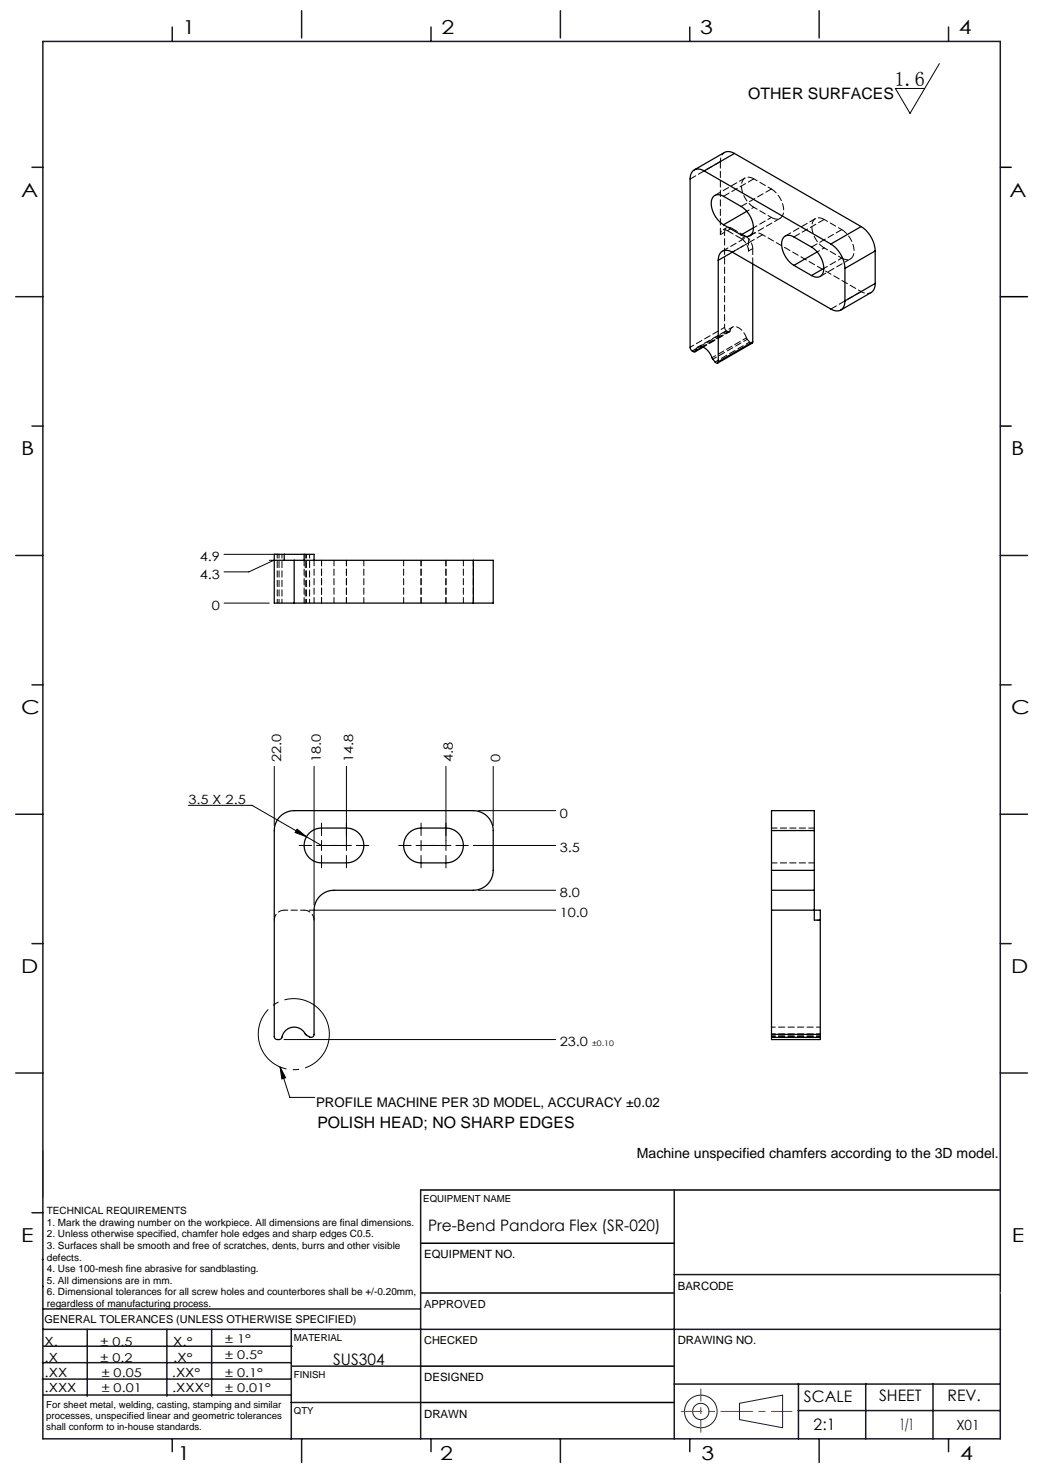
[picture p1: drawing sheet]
<svg xmlns="http://www.w3.org/2000/svg" width="210mm" height="297mm" viewBox="0 0 210 297" stroke-linecap="round" stroke-linejoin="round" font-family="sans-serif">
<g fill="none" stroke="#000" stroke-width=".2">
<path d="M188.8 12.8l-5.9 10-3-5h5.9M45 111.4h11.1M54.1 112.6h.9l-5 2.3h-5M45 121.2h9.1M55.1 154v11.9M63.1 154v27.9M69.6 154v16.9M89.6 154v16.9M99.1 154v11.9M37.9 161.8h12.7l11 6.3M59.7 166.6l1.9 1.5-2.3-.8zM61.6 168.1l3 1.8"/>
<path d="M68.6 169.9h2M88.6 169.9h2M95.1 169.9h16.6M96.1 162.9h15.6M96.1 178.9h15.6M62.1 182.9h49.6M56.3 214.4l1.9 6.1h5M56.3 214.4l1.1 2.2-.8 .2zM57.1 208.9h54.6"/>
</g>
<path d="M65.9 205.7a7.1 7.1 0 0 0-12-2.8 7.1 7.1 0 0 0 3.3 11.8 7.1 7.1 0 0 0 8.8-8.6l-.1-.4" fill="none" stroke="#000" stroke-width=".2" stroke-dasharray="15.2 1.3 1.3 1.3" stroke-dashoffset="4.2" stroke-linecap="butt"/>
<g fill="none" stroke="#191924" stroke-width=".2">
<path d="M8.6 231.2v9.4M148.6 282l8.7-1.6v6.5l-8.7-1.6z"/>
<circle cx="140.8" cy="283.6" r="3.3"/>
<circle cx="140.8" cy="283.6" r="1.64"/>
</g>
<g fill="none" stroke="#000" stroke-width=".2" stroke-dasharray="15.2 1.3 1.3 1.3">
<path d="M62.6 169.9h-2.5M64.6 169.9v1M64.6 169.9h1M64.6 169.9v-1M64.6 169.9h-1M64.6 171.9v2.5M64.6 167.9v-2.5M66.6 169.9h2.5M67.6 169.9h-2.5M67.6 169.9h-1M69.6 171.9v2.5M69.6 167.9v-2.5"/>
<path d="M71.6 169.9h2.5M82.6 169.9h-2.5M84.6 169.9v1M84.6 169.9h1M84.6 169.9v-1M84.6 169.9h-1M84.6 171.9v2.5M84.6 167.9v-2.5M86.6 169.9h2.5M87.6 169.9h-2.5M87.6 169.9h-1M89.6 171.9v2.5"/>
<path d="M89.6 167.9v-2.5M91.6 169.9h2.5"/>
</g>
<path d="M201 33.6h2.2M201 59.6h5.5M201 85.6h2.2M84.5 239.1h116.5M84.6 259.8h50.9M84.6 249.8h50.9M84.6 274.5h50.9M84.5 281.8h51" fill="none" stroke="#000" stroke-width=".3"/>
<path d="M136.9 283.6h22.3" fill="none" stroke="#f00" stroke-width=".2" stroke-dasharray="6.3 1.3 1.3 1.3" stroke-dashoffset="2.2"/>
<path d="M140.8 287.8v-8.7" fill="none" stroke="#f00" stroke-width=".2" stroke-dasharray="6.3 1.3 1.3 1.3" stroke-dashoffset="3.9"/>
<g fill="none" stroke="#191924" stroke-width=".3">
<path d="M8.6 8.3h192.4v280.8h-192.4zM34.6 5.4v2.9M60.6 2.2v5.4M86.6 5.4v2.9M112.6 2.2v5.4M138.6 5.4v2.9M164.6 2.2v5.4M190.6 5.4v2.9M6.4 33.6h2.2M3.2 59.6h5.4M6.4 85.6h2.2M3.2 111.6h5.4"/>
<path d="M201 111.6h5.5M6.4 137.6h2.2M201 137.6h2.2M3.2 163.6h5.4M201 163.6h5.5M6.4 189.6h2.2M201 189.6h2.2M3.2 215.6h5.4M201 215.6h5.5M84.5 239.1v50M135.5 239.1v50M6.4 243.7h2.2"/>
<path d="M8.5 253.1h.1M8.6 258.5h.1M135.5 256.1h65.5M8.5 277.1h49.9M8.5 273.8h49.9M8.6 267.1h75.9M8.6 263h75.9M8.8 270.5h49.9M17.5 267.1v13.5M33.5 267.1v13.5M42.5 267.1v13.5M58.5 267.1v22.1"/>
<path d="M58.6 274.5h26M84.6 267.1h116.5M135.5 278.1h65.5M160.5 278v11.1M174 278v11.1M187.5 278v11.1M8.8 280.3h49.7M34.6 289.1v2.6M58.5 281.8h26M60.6 289.1v4.8M86.6 289.1v2.6M112.6 289.1v4.8"/>
<path d="M138.6 289.1v2.6M160.4 283.5h40.6M164.6 289.1v4.8M190.6 289.1v2.6"/>
</g>
<path d="M201 259.8h.1" fill="none" stroke="#c0c0c0" stroke-width=".2"/>
<path d="M59.7 166.6l1.9 1.5-2.3-.8zM56.3 214.4l1.1 2.2-.8 .2z" fill="#000"/>
<g fill="none" stroke="#000" stroke-width=".25">
<path d="M141.5 34.3a1.72 1.72 0 0 0-2-.2 1.72 1.72 0 0 0-.8 1.9v33.8l.1 .4 .3 .3 .5 .2 .2-.2M141.5 34.3l25.5 14.7M147.6 30.8l-.7-.3h-1l-6.4 3.6M147.6 30.8l-6.1 3.5M147.6 30.8l25.4 14.7M144.3 52.3v20.4M145.4 45.2a5.1 5.1 0 0 1-2.3-5.2 1.44 1.44 0 0 1 2.3-.6l3.5 2.1a5.1 5.1 0 0 1 2.4 5.1 1.44 1.44 0 0 1-2.4 .6M145.4 45.2l3.5 2M147.2 50.7l19.8 11.4a1.72 1.72 0 0 0 2 .2 1.72 1.72 0 0 0 .8-1.8M147.2 50.7a1.72 1.72 0 0 0-2-.2 1.72 1.72 0 0 0-.9 1.8M147.2 50.7l-2.9 1.6M150.1 42.5l-4.7 2.7"/>
<path d="M151.3 53v15.7M151.4 45.8l-2.5 1.4M159.5 53.3a5.1 5.1 0 0 1-2.3-5.1 1.44 1.44 0 0 1 2.3-.6l3.6 2.1a5.1 5.1 0 0 1 2.3 5.1 1.44 1.44 0 0 1-2.3 .6M159.5 53.3l3.6 2.1M164.2 50.6l-4.7 2.7M165.6 53.9l-2.5 1.5M167 49a6.3 6.3 0 0 1 2.8 4.9M169.8 53.9v6.6M173 45.5a6.3 6.3 0 0 1 2.9 4.9M173 45.5l-6 3.5M175.9 57l-.2 1.1-.4 .5-6.3 3.7M175.9 50.4l-6.1 3.5"/>
<path d="M175.9 50.4v6.6M175.9 57l-6.1 3.5M139.8 70.5a1.08 1.08 0 0 1 .8-.9 1.08 1.08 0 0 1 1.1 .4 4.8 4.8 0 0 1 1.5 2.1l.5 .6a.32 .32 0 0 0 .3 .3 .32 .32 0 0 0 .3-.3M141.2 69.7l-1.4 .8M141.3 69.8l-1.6 .9M151.3 68.7l-.2 .3-6.9 4M151.3 68.7l-7 4M55.1 112.6h4M57.1 111.4h-2v9.8h4M57.1 111.4v1.2M57.1 111.4h4M59.1 112.6v8.6"/>
<path d="M59.1 112.6h36M61.1 111.4h2v1.2M61.1 111.4v1.2M95.1 112.6h4v8.6h-4M95.1 112.6v8.6M59.1 121.2h36M56.3 164.1l1.3-.9 1.5-.3h36a4 4 0 0 1 4 4v8a4 4 0 0 1-4 4h-28a4 4 0 0 0-4 4v25a.6 .6 0 0 1-.9 .5l-.7-.4a2.63 2.63 0 0 0-2.7-1.6 2.63 2.63 0 0 0-2.3 2.3l-.4 .2a.72 .72 0 0 1-1-.5v-41.5l.3-1.5zM62.1 167.5l.7-.6 1.3-.5h5.5a3.5 3.5 0 0 1 3.5 3.5 3.5 3.5 0 0 1-3.5 3.5h-5a3.5 3.5 0 0 1-3.2-2.1 3.5 3.5 0 0 1 .7-3.8zM82.1 167.5l.7-.6 1.3-.5h5.5a3.5 3.5 0 0 1 3.5 3.5 3.5 3.5 0 0 1-3.5 3.5h-5a3.5 3.5 0 0 1-3.2-2.1 3.5 3.5 0 0 1 .7-3.8zM155 166.9v-4h8.6v4M155 174.9v4M155 178.9v4"/>
<path d="M155 178.9h8.6M155 166.9h8.6M155 174.9h8.6M155 166.9v8M163.6 174.9v4M163.6 178.9v6h1.2M163.6 166.9v8M155 182.9h9.8v2M155 182.9v25M164.8 184.9v23M155 207.9v.6M155 208.5v.4h9.8v-.4"/>
<path d="M155 208.5h9.8M155 207.9h9.8M164.8 207.9v.6"/>
</g>
<g fill="none" stroke="#000" stroke-width=".2" stroke-dasharray="1.3 .6" stroke-dashoffset=".5">
<path d="M145.6 30.6l-.6 .7-.2 1.2M155 38l-3.5-2.1M144.8 47.2a.86 .86 0 0 1 .4-1 .86 .86 0 0 1 1 .1M145.6 46.7l-.8 .5M146 45.8l-.8 .4M146.2 46.3l.8-.4M147 45.9a.86 .86 0 0 0-1-.1 .86 .86 0 0 0-.4 .9M149.9 47.5l-.9 .5M150.4 50.4l.9-.5M151.5 41.7l3.5 2M155 43.7l-3.6 2.1M165.6 49.8l3.6 2.1"/>
<path d="M169.2 46.1l-3.6-2M169.2 51.9l-3.6 2M175 58.8l-.9 .2-1.1-.4M55.7 111.4v9.8M56.7 111.4v9.8M61.6 111.4v9.8M56.1 121.2v-9.8M61.3 121.2v-9.8M62.2 121.2v-9.8M61.1 182.9h-4M155 208.4h9.8M155 207.8h9.8"/>
<path d="M155 208.3h9.8M164.8 208h-9.8M164.8 208.4h-9.8M164.8 206.4h-9.8"/>
</g>
<g fill="none" stroke="#000" stroke-width=".2" stroke-dasharray="1.3 .6">
<path d="M144.8 32.5l-6.1 3.5M149.7 35.8l-6.1 3.5M151.5 35.9l-6.1 3.5M151.5 35.9a1.54 1.54 0 0 0-1.9-.1 1.54 1.54 0 0 0-.6 1.8 5.5 5.5 0 0 0 2.5 4.1M155 38l-6.1 3.5M144.8 47.2v-14.7M149 48l-2.8-1.7M149.9 47.5l-2.9-1.6M150.7 47.4l6.1-3.5M151.2 47l-6 3.5M151.3 53v-3.1M153.2 47.2l-6 3.5"/>
<path d="M155 43.7a1.54 1.54 0 0 0 1.9 .1 1.54 1.54 0 0 0 .6-1.7 5.5 5.5 0 0 0-2.5-4.1M163.9 43.9l-6.1 3.5M164.8 55.5l6.1-3.5M165.6 44.1l-6.1 3.5M165.6 44.1a1.54 1.54 0 0 0-1.8-.1 1.54 1.54 0 0 0-.6 1.7 5.5 5.5 0 0 0 2.4 4.1M169.2 46.1l-6.1 3.6M169.2 51.9a1.54 1.54 0 0 0 1.8 .1 1.54 1.54 0 0 0 .6-1.8 5.5 5.5 0 0 0-2.4-4.1M146 66.5l.3 .2M146.3 66.7h.3l.1-.2M150 67.9l.2 .3M150.6 68.7l.5 .3M167 62.1l6-3.5"/>
<path d="M55.1 184.9a2 2 0 0 1 2-2M61.1 182.9a2 2 0 0 1 2 2"/>
</g>
<g fill="none" stroke="#000" stroke-width=".2" stroke-dasharray="1.3 .6" stroke-dashoffset=".1">
<path d="M149 48a3.1 3.1 0 0 1 1.4 2.4M151.3 49.9a3.1 3.1 0 0 0-1.4-2.4M146.7 66.5a1.08 1.08 0 0 1 .8-.9 1.08 1.08 0 0 1 1.1 .4l.8 .8 .6 1.1M61.1 112.6v8.6M64.6 112.6v8.6M67.1 112.6v8.6M69.6 112.6v8.6M81.1 112.6v8.6M84.6 112.6v8.6M89.6 112.6v8.6M63.1 121.2v-8.6M73.1 121.2v-8.6"/>
<path d="M93.1 121.2v-8.6M95.1 121.2v-8.6M163.6 166.4h-8.6M163.6 173.4h-8.6M163.6 166.9h-8.6"/>
</g>
<path d="M145.6 46.7v19.1M153.2 47.2l19.8 11.4M164.8 184.9h-1.2" fill="none" stroke="#000" stroke-width=".2" stroke-dasharray="1.3 .6" stroke-dashoffset=".6"/>
<path d="M150.4 48.8a1.72 1.72 0 0 1 .8-1.8 1.72 1.72 0 0 1 2 .2M138.7 69.8l6.9-4M139.4 70.7l6.9-4M141.3 69.8l5.3-3.1M143.1 71.9l6.9-4M143.7 72.7l6.9-4M145.6 65.8l.1 .4 .3 .3M146 66.5l-6.9 4M147.2 65.7l-6.9 4M150.2 68.2l.4 .5M150.2 68.2l-6.9 4" fill="none" stroke="#000" stroke-width=".2" stroke-dasharray="1.3 .6" stroke-dashoffset=".4"/>
<path d="M150.4 48.8v1.6M151.5 41.7l-1.4 .8M165.6 49.8l-1.4 .8" fill="none" stroke="#000" stroke-width=".2" stroke-dasharray="1.3 .6" stroke-dashoffset=".8"/>
<path d="M147.2 50.7l3.2-1.9" fill="none" stroke="#000" stroke-width=".2" stroke-dasharray="1.3 .6" stroke-dashoffset=".7"/>
<path d="M146.7 66.5l-5.5 3.2" fill="none" stroke="#000" stroke-width=".2" stroke-dasharray="1.3 .6" stroke-dashoffset=".3"/>
<text font-size="4.1" x="179.8" y="17.2">1.6</text>
<g font-size="3.9">
<text x="36.7" y="6.9">1</text>
<text x="88.7" y="6.9">2</text>
<text x="140.7" y="6.9">3</text>
<text x="192.7" y="6.9">4</text>
<text x="4.2" y="39.5">A</text>
<text x="202.9" y="39.5">A</text>
<text x="4.2" y="91.5">B</text>
<text x="203.2" y="91.5">B</text>
<text x="4.2" y="143.5">C</text>
<text x="203.2" y="143.5">C</text>
<text x="4.2" y="195.5">D</text>
<text x="203.2" y="195.5">D</text>
<text x="4.2" y="249.6">E</text>
<text x="203.3" y="249.6">E</text>
<text x="35.7" y="293.4">1</text>
<text x="88.4" y="293.4">2</text>
<text x="141" y="293.4">3</text>
<text x="193" y="293.4">4</text>
</g>
<g font-size="3.2">
<text x="150.4" y="20">OTHER SURFACES</text>
<text x="63.8" y="226.6">POLISH HEAD; NO SHARP EDGES</text>
<text x="86" y="247.3">Pre-Bend Pandora Flex (SR-020)</text>
<text x="67" y="274.2">SUS304</text>
<text x="161.6" y="281.7">SCALE</text>
<text x="176.7" y="281.5">SHEET</text>
<text x="190.4" y="281.5">REV.</text>
<text x="163.5" y="287.4">2:1</text>
<text x="180.8" y="287.4">1/1</text>
</g>
<g font-size="2.8">
<text x="128" y="232.7">Machine unspecified chamfers according to the 3D model.</text>
<text x="192.2" y="287.3">X01</text>
</g>
<text font-size="2.7" x="63.5" y="222.5">PROFILE MACHINE PER 3D MODEL, ACCURACY ±0.02</text>
<g font-size="2.6">
<text x="40.1" y="112.8">4.9</text>
<text x="40.1" y="116.3">4.3</text>
<text x="42.6" y="122.6">0</text>
<text x="56.5" y="153.2" transform="rotate(-90 56.5 153.2)">22.0</text>
<text x="64.5" y="153.2" transform="rotate(-90 64.5 153.2)">18.0</text>
<text x="71" y="153.2" transform="rotate(-90 71 153.2)">14.8</text>
<text x="91" y="153.2" transform="rotate(-90 91 153.2)">4.8</text>
<text x="100.5" y="153.2" transform="rotate(-90 100.5 153.2)">0</text>
<text x="37.9" y="161.5">3.5 X 2.5</text>
<text x="112.5" y="164.3">0</text>
<text x="112.5" y="171.3">3.5</text>
<text x="112.5" y="180.3">8.0</text>
<text x="112.5" y="184.3">10.0</text>
<text x="112.5" y="210.3">23.0</text>
</g>
<g font-size="2.5">
<text x="8.9" y="273.6">.X</text>
<text x="8.9" y="270.4">X.</text>
<text x="34.8" y="273.7">.X°</text>
<text x="34.8" y="270.5">X.°</text>
<text x="9" y="276.7">.XX</text>
<text x="9" y="279.7">.XXX</text>
<text x="34.5" y="276.7">.XX°</text>
<text x="34.6" y="279.8">.XXX°</text>
</g>
<g font-size="2.4">
<text x="45.2" y="270">± 1°</text>
<text x="20.2" y="270.4">± 0.5</text>
<text x="20.2" y="273.7">± 0.2</text>
<text x="45.2" y="273.2">± 0.5°</text>
<text x="20.4" y="279.7">± 0.01</text>
<text x="20.4" y="276.7">± 0.05</text>
<text x="45.2" y="276.7">± 0.1°</text>
<text x="45.2" y="279.7">± 0.01°</text>
</g>
<g font-size="2.3">
<text x="85.2" y="252.9">EQUIPMENT NO.</text>
<text x="136.2" y="259.2">BARCODE</text>
<text x="136.2" y="270.2">DRAWING NO.</text>
<text x="85.2" y="277.6">DESIGNED</text>
<text x="85.2" y="284.9">DRAWN</text>
</g>
<g font-size="2.2">
<text x="85.2" y="262.8">APPROVED</text>
<text x="8.9" y="265.9">GENERAL TOLERANCES (UNLESS OTHERWISE SPECIFIED)</text>
<text x="85.2" y="270.1">CHECKED</text>
</g>
<g font-size="2">
<text x="9.4" y="244">TECHNICAL REQUIREMENTS</text>
<text x="9.4" y="246.3">1. Mark the drawing number on the workpiece. All dimensions are final dimensions.</text>
<text x="9.4" y="248.6">2. Unless otherwise specified, chamfer hole edges and sharp edges C0.5.</text>
<text x="9.4" y="251">3. Surfaces shall be smooth and free of scratches, dents, burrs and other visible</text>
<text x="9.4" y="253.3">defects.</text>
<text x="9.4" y="255.6">4. Use 100-mesh fine abrasive for sandblasting.</text>
<text x="9.4" y="258">5. All dimensions are in mm.</text>
<text x="9.4" y="260.3">6. Dimensional tolerances for all screw holes and counterbores shall be +/-0.20mm,</text>
<text x="9.4" y="262.6">regardless of manufacturing process.</text>
</g>
<g font-size="1.9">
<text x="85.1" y="241.5">EQUIPMENT NAME</text>
<text x="59.1" y="269.5">MATERIAL</text>
<text x="59.1" y="276.9">FINISH</text>
<text x="9.3" y="282.9">For sheet metal, welding, casting, stamping and similar</text>
<text x="9.3" y="285.1">processes, unspecified linear and geometric tolerances</text>
<text x="9.3" y="287.4">shall conform to in-house standards.</text>
<text x="59.1" y="284.2">QTY</text>
</g>
<text font-size="1.5" x="119" y="210.2">±0.10</text>
</svg>
